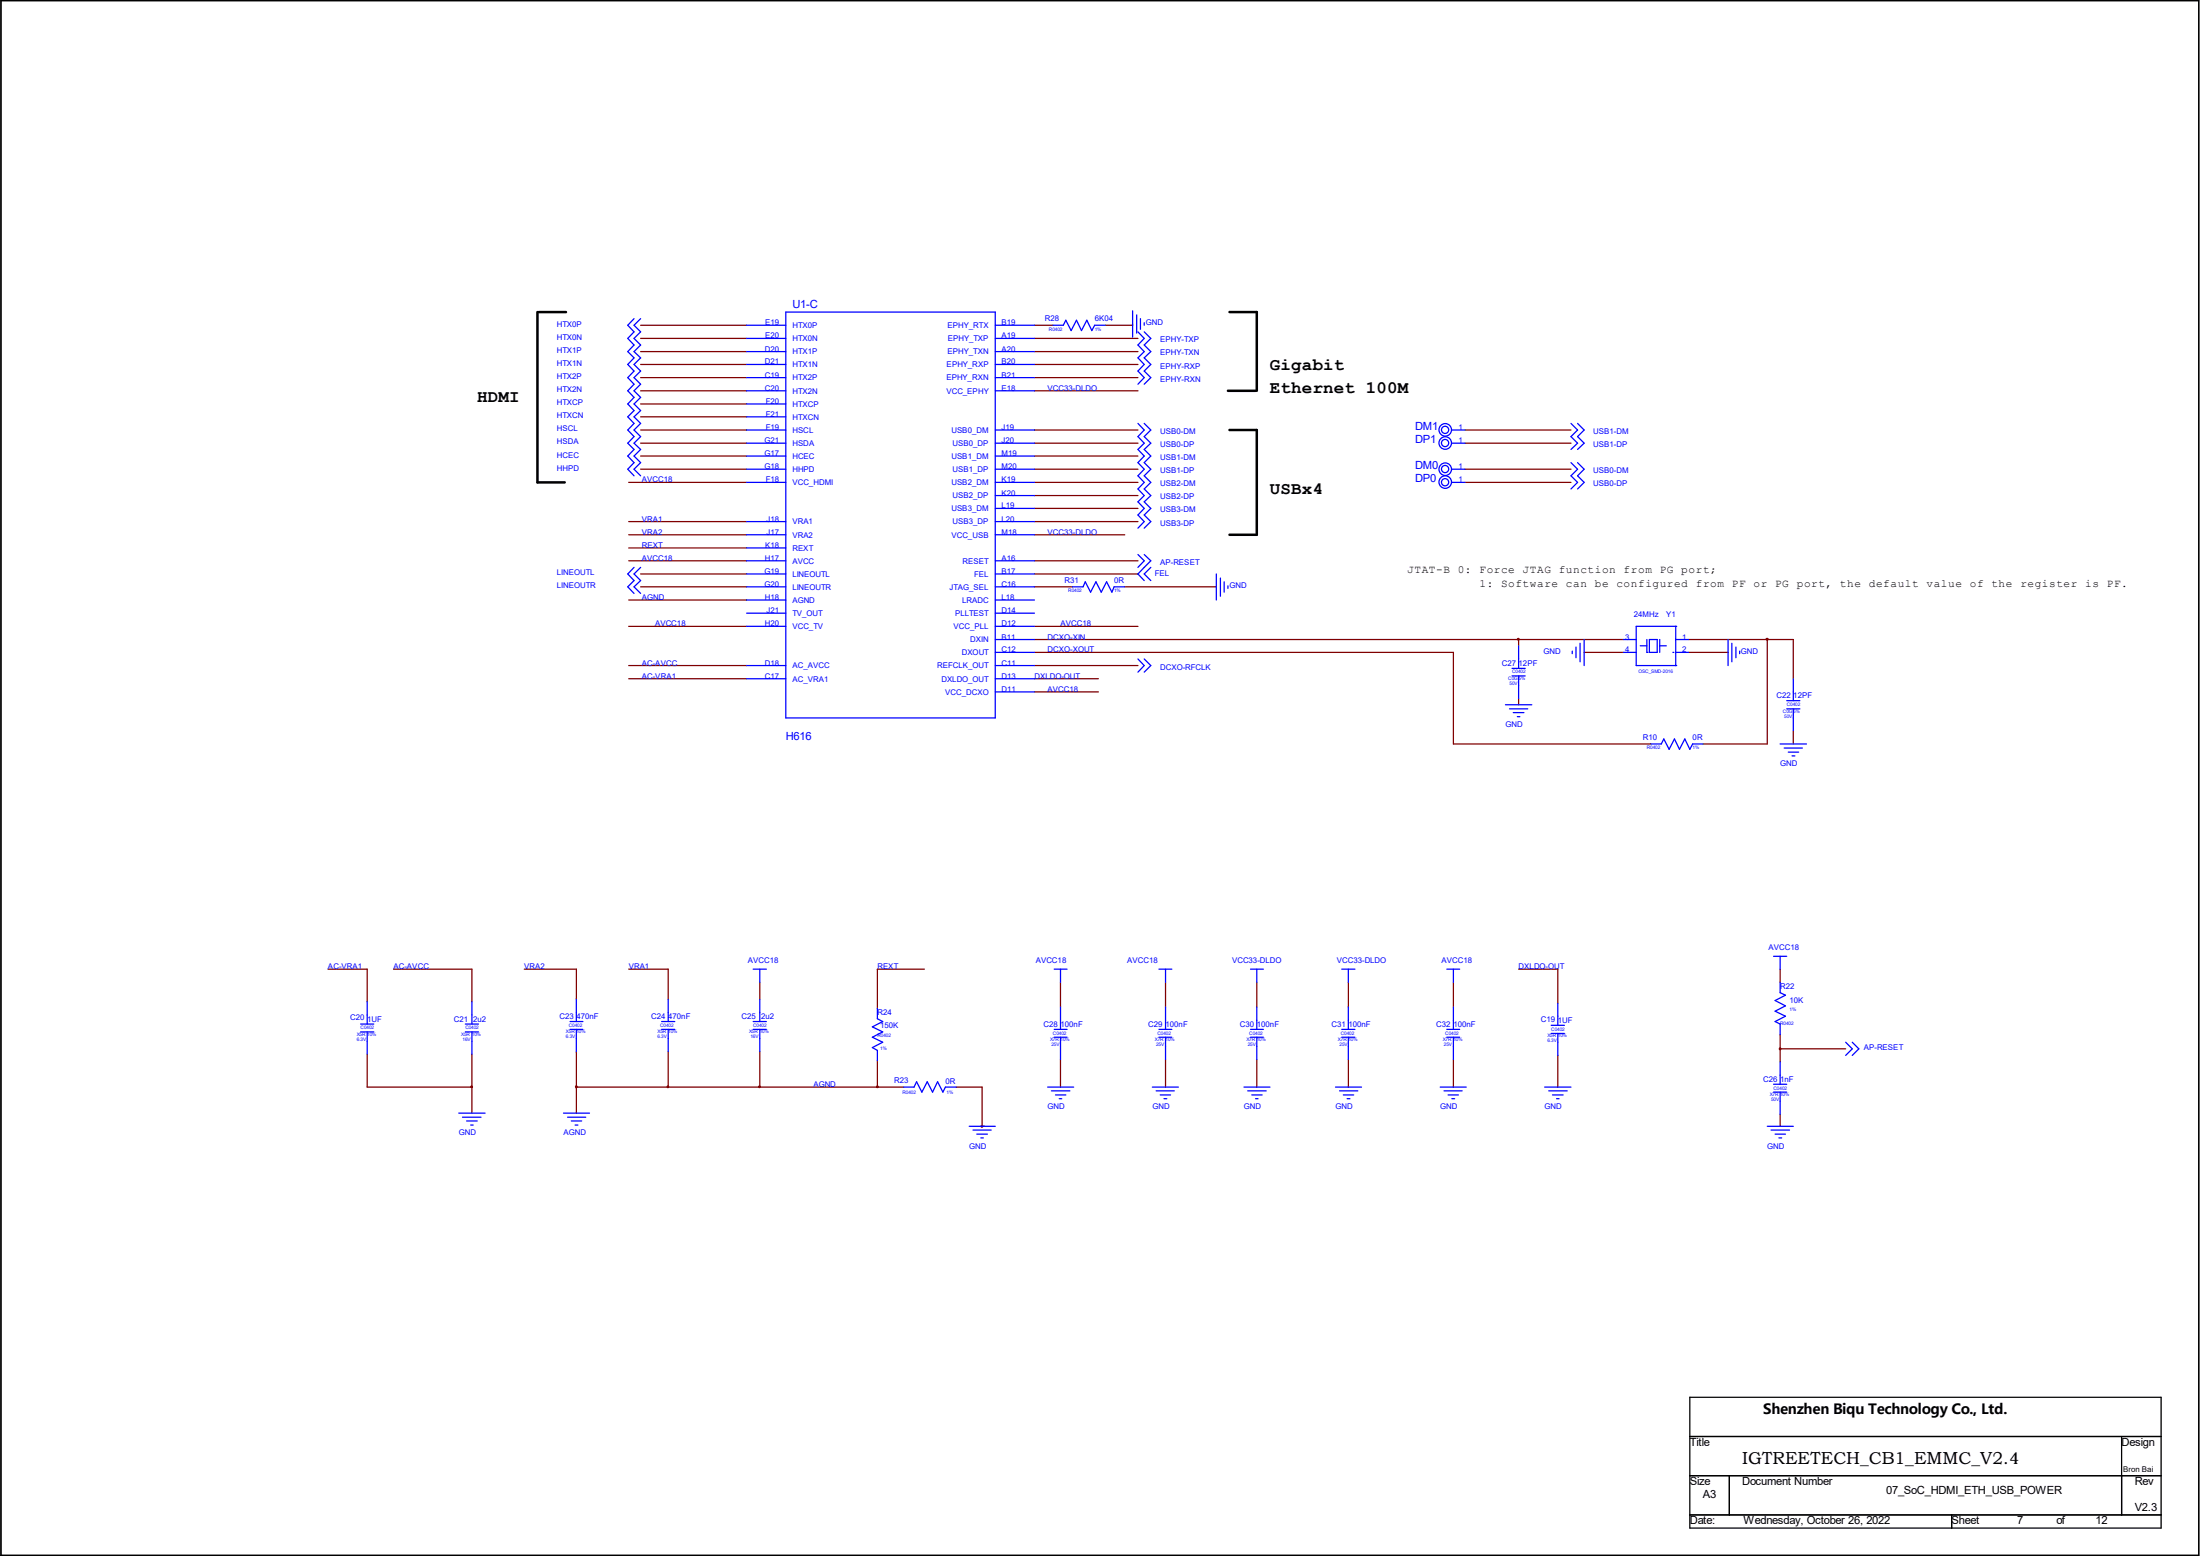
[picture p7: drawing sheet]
<svg xmlns="http://www.w3.org/2000/svg" width="297mm" height="210mm" viewBox="0 0 297 210" stroke-linecap="round" stroke-linejoin="round" font-family="sans-serif">
<g fill="none" stroke="#800000" stroke-width=".17">
<path d="M86.5 45.7h14.3M86.5 47.5h14.3M86.5 43.9h14.3M86.5 59.8h14.3M86.5 54.5h14.3M86.5 56.3h14.3M86.5 58h14.3M86.5 52.7h14.3M86.5 51h14.3M86.5 49.2h14.3M139.7 45.7h13.9M139.7 47.5h13.9"/>
<path d="M139.7 43.9h2.5M139.7 59.8h13.9M139.7 58h13.9M139.7 52.7h13.9M139.7 51h13.9M139.7 49.2h13.9M152.9 43.7v.2h-3.7M197.8 59.8h14.3M197.8 58h14.3M84.9 74h15.9M84.9 70.4h15.9M84.9 72.2h15.9"/>
<path d="M84.9 65.1h15.9M84.9 75.7h15.9M86.5 63.3h14.3M86.5 61.6h14.3M86.5 79.2h14.3M86.5 77.5h14.3M139.7 63.3h13.9M139.7 61.6h13.9M139.7 70.4h13.9M139.7 68.6h13.9M139.7 72.2h12.1M139.7 66.9h13.9"/>
<path d="M139.7 65.1h13.9M139.7 79.2h5.1M139.7 77.5h13.9M139.7 75.7h13.9M151.8 79.2h12.4M197.8 63.3h14.3M197.8 65.1h14.3M84.9 91.6h15.9M84.9 89.8h15.9M84.9 81h15.9M84.9 84.5h15.9M139.7 91.6h8.6"/>
<path d="M139.7 88.1h56.5v12.3h26.7M139.7 89.8h13.9M139.7 93.4h8.6M139.7 84.5h13.9M139.7 86.3h79.5M205 86.3v.9M205 94.3v.8M213.9 88.1h5.3M228 88.1h5.3M228 86.3h14.1v5.3M238.6 86.3v14.1h-8.7M242.1 98.6v1.8"/>
<path d="M44.3 130.8h5.3v4.4M53.1 130.8h10.6v4.4M70.8 130.8h7v4.1M84.9 130.8h5.3v4.1M102.6 132.6v2.3M124.8 130.8h-6.4v5.3M143.2 132.6v3.3M157.4 132.6v3.3M169.7 132.6v3.3M182 132.6v3.3M196.2 132.6v3.3M205 130.8h5.3v4.6"/>
<path d="M240.3 130.8v1.8M240.3 139.7v3.6M49.6 142.3v4.4h14.1M63.7 142.3v7.9M77.8 141.9v8.3M77.8 146.7h44.2M90.2 141.9v4.8M102.6 141.9v4.8M118.4 143.2v3.5M129.1 146.7h3.5v5.3M132.6 152h.1M132.6 152h.3"/>
<path d="M143.2 143v3.7M157.4 143v3.7M169.7 143v3.7M182 143v3.7M196.2 143v3.7M210.3 142.5v4.2M240.3 150.4v1.6M240.3 141.6h8.9"/>
</g>
<g fill="#800000" stroke="#800000" stroke-width=".14">
<path d="M132.5 151.9h.2v.2h-.2z" fill-rule="evenodd"/>
<path d="M238.5 86.2h.2v.2h-.2z" fill-rule="evenodd"/>
<circle cx="240.3" cy="141.6" r=".13"/>
<circle cx="90.2" cy="146.7" r=".13"/>
<circle cx="77.8" cy="146.7" r=".13"/>
<circle cx="118.4" cy="146.7" r=".13"/>
<circle cx="102.5" cy="146.7" r=".13"/>
<circle cx="63.7" cy="146.7" r=".13"/>
<circle cx="205" cy="86.3" r=".13"/>
</g>
<g fill="none" stroke="#00f" stroke-width=".17">
<path d="M85.6 43l-.8 .9 .8 .9-.8 .9 .8 .9-.8 .9 .8 .8-.8 .9 .8 .9-.8 .9 .8 .9-.8 .8 .8 .9-.8 .9 .8 .9-.8 .9 .8 .8-.8 .9 .8 .9-.8 .9 .8 .9-.8 .9 .8 .8-.8 .9 .8 .9M86.5 43l-.9 .9 .9 .9-.9 .9 .9 .9-.9 .9 .9 .8-.9 .9 .9 .9-.9 .9 .9 .9-.9 .8 .9 .9-.9 .9 .9 .9-.9 .9 .9 .8-.9 .9 .9 .9-.9 .9 .9 .9-.9 .9 .9 .8-.9 .9 .9 .9M100.8 59.8h5.3M100.8 58h5.3M100.8 43.9h5.3M100.8 45.7h5.3M100.8 47.5h5.3M100.8 49.2h5.3M100.8 51h5.3M100.8 52.7h5.3M100.8 54.5h5.3M100.8 56.3h5.3"/>
<path d="M106.1 42.1h28.3v54.8h-28.3zM134.4 59.8h5.3M134.4 58h5.3M134.4 43.9h5.3M134.4 45.7h5.3M134.4 47.5h5.3M134.4 49.2h5.3M134.4 51h5.3M134.4 52.7h5.3M142.2 43.9h1.4l.3-.7 .7 1.4 .7-1.4 .7 1.4 .7-1.4 .7 1.4 .4-.7h1.4M152.9 42v3.5M153.5 42.5v2.5"/>
<path d="M153.6 57.1l.9 .9-.9 .9 .9 .9-.9 .9 .9 .9-.9 .8 .9 .9-.9 .9 .9 .9-.9 .9 .9 .9-.9 .8 .9 .9-.9 .9 .9 .9-.9 .9M153.6 44.8l.9 .9-.9 .9 .9 .9-.9 .8 .9 .9-.9 .9 .9 .9-.9 .9M154 43v1.4M154.5 43.6v.3M154.5 57.1l.9 .9-.9 .9 .9 .9-.9 .9 .9 .9-.9 .8 .9 .9-.9 .9 .9 .9-.9 .9 .9 .9-.9 .8 .9 .9-.9 .9 .9 .9-.9 .9M154.5 44.8l.9 .9-.9 .9 .9 .9-.9 .8 .9 .9-.9 .9 .9 .9-.9 .9M196 59.8h1.8M196 58h1.8M212.1 57.1l.9 .9-.9 .9 .9 .9-.9 .9M213 57.1l.9 .9-.9 .9 .9 .9-.9 .9M85.6 76.6l-.8 .9 .8 .9-.8 .8 .8 .9M86.5 76.6l-.9 .9 .9 .9-.9 .8 .9 .9"/>
<path d="M100.8 61.6h5.3M100.8 63.3h5.3M100.8 65.1h5.3M100.8 70.4h5.3M100.8 72.2h5.3M100.8 74h5.3M100.8 75.7h5.3M100.8 77.5h5.3M100.8 79.2h5.3M134.4 61.6h5.3M134.4 63.3h5.3M134.4 65.1h5.3"/>
<path d="M134.4 70.4h5.3M134.4 72.2h5.3M134.4 75.7h5.3M134.4 77.5h5.3M134.4 79.2h5.3M134.4 66.9h5.3M134.4 68.6h5.3M144.8 79.2h1.4l.3-.7 .7 1.4 .8-1.4 .7 1.4 .7-1.4 .7 1.4 .3-.7h1.4M153.6 74.8l.9 .9-.9 .9M154.5 74.8l.9 .9-1.8 1.8 .9 .9M155.4 76.6l-.9 .9 .9 .9M164.2 77.5v3.5"/>
<path d="M164.8 78v2.5M165.3 78.5v1.4M165.8 79.1v.3M196 63.3h1.8M196 65.1h1.8M212.1 62.4l.9 .9-.9 .9 .9 .9-.9 .9M213 62.4l.9 .9-.9 .9 .9 .9-.9 .9M100.8 81h5.3M100.8 82.8h5.3M100.8 84.5h5.3M100.8 89.8h5.3M100.8 91.6h5.3"/>
<path d="M134.4 81h5.3M134.4 82.8h5.3M134.4 84.5h5.3M134.4 89.8h5.3M134.4 91.6h5.3M134.4 93.4h5.3M134.4 86.3h5.3M134.4 88.1h5.3M153.6 88.9l.9 .9-.9 .9M154.5 88.9l.9 .9-.9 .9M203.2 95.1h3.6M203.8 95.7h2.4"/>
<path d="M204.1 90.2h1.8M204.1 91.2h1.8M204.3 96.2h1.4M204.9 96.7h.3M205 87.2v3M205 91.2v3.1M212.3 87.9v.3M212.8 87.3v1.5M213.3 86.8v2.5M213.9 86.3v3.5M219.2 86.3h1.7M219.2 88.1h1.7"/>
<path d="M221.4 87.2h.9M222.3 88.1h.1M222.3 86.3v1.8M222.7 86.3h1v1.8h-1zM224.1 87.2h.9M224.1 86.3v1.8M225.8 88.1h.1M226.2 84.5h.1M226.2 89.8h.1M226.2 84.5h-5.3v5.3h5.3M226.2 86.3h1.8M226.2 88.1h1.8"/>
<path d="M226.2 84.5v5.3M233.3 86.3v3.5M233.8 86.8v2.5M234.4 87.3v1.5M234.9 87.9v.3M241.2 94.6h1.8M241.2 95.7h1.8M242.1 91.6v3M242.1 95.7v2.9M222.9 100.4h1.4l.3-.7 .7 1.4 .8-1.4 .6 1.4 .8-1.4 .6 1.4 .4-.7h1.4M240.3 100.4h3.6M240.9 101h2.4"/>
<path d="M241.4 101.5h1.4M241.9 102h.4M48.7 138.2h1.8M48.7 139.3h1.8M49.6 135.2v3M49.6 139.3v3M62.8 138.2h1.8M62.8 139.3h1.8M63.7 135.2v3M63.7 139.3v3M77 138.9h1.7M77 137.9h1.7"/>
<path d="M77.8 134.9v3M77.8 138.9v3M89.3 138.9h1.8M89.3 137.9h1.8M90.2 134.9v3M90.2 138.9v3M101.7 138.9h1.8M101.7 137.9h1.8M101.7 130.8h1.8M102.6 130.8v1.8M102.6 134.9v3M102.6 138.9v3"/>
<path d="M118.4 136.1v1.4l.8 .4-1.4 .7 1.4 .7-1.4 .7 1.4 .7-1.4 .7 .6 .4v1.4M142.3 138.9h1.8M142.3 140h1.8M142.3 130.8h1.8M143.2 130.8v1.8M143.2 135.9v3M143.2 140v3M156.5 138.9h1.7M156.5 140h1.7M156.5 130.8h1.7M157.4 130.8v1.8M157.4 135.9v3"/>
<path d="M157.4 140v3M168.8 138.9h1.8M168.8 140h1.8M168.8 130.8h1.8M169.7 130.8v1.8M169.7 135.9v3M169.7 140v3M181.1 138.9h1.8M181.1 140h1.8M181.1 130.8h1.8M182 130.8v1.8M182 135.9v3"/>
<path d="M182 140v3M195.3 138.9h1.8M195.3 140h1.8M195.3 130.8h1.8M196.2 130.8v1.8M196.2 135.9v3M196.2 140v3M209.4 138.4h1.8M209.4 139.5h1.8M210.3 135.4v3M210.3 139.5v3M239.4 129.1h1.8"/>
<path d="M240.3 129.1v1.7M240.3 132.6v1.4l.7 .3-1.4 .7 1.4 .8-1.4 .7 1.4 .7-1.4 .7 .7 .3v1.5M61.9 150.2h3.6M62.4 150.8h2.5M63 151.3h1.4M63.5 151.8h.4M76.1 150.2h3.5M76.6 150.8h2.5M77.1 151.3h1.4M77.6 151.8h.4M122 146.7h1.4l.3-.7 .8 1.4 .7-1.4 .7 1.4 .7-1.4 .7 1.4 .3-.7h1.5M130.9 152h3.5"/>
<path d="M131.4 152.5h2.4M131.9 153.1h1.4M132.4 153.6h.4M141.4 146.7h3.5M141.9 147.2h2.5M142.5 147.8h1.4M143 148.3h.3M155.6 146.7h3.5M156.1 147.2h2.4M156.6 147.8h1.4M157.1 148.3h.4M167.9 146.7h3.5"/>
<path d="M168.4 147.2h2.5M169 147.8h1.4M169.5 148.3h.3M180.3 146.7h3.5M180.8 147.2h2.5M181.4 147.8h1.4M181.9 148.3h.3M194.4 146.7h3.6M194.9 147.2h2.5M195.5 147.8h1.4M196 148.3h.4M208.5 146.7h3.6"/>
<path d="M209.1 147.2h2.5M209.6 147.8h1.4M210.1 148.3h.4M238.6 152h3.5M239.1 152.5h2.5M239.4 146.3h1.8M239.4 147.4h1.8M239.6 153.1h1.4M240.2 153.6h.3M240.3 143.3v3M240.3 147.4v3M249.2 140.7l.9 .9-.9 .9"/>
<path d="M250.1 140.7l.9 .9-.9 .9"/>
<circle cx="195.1" cy="59.8" r=".49"/>
<circle cx="195.1" cy="58" r=".49"/>
<circle cx="195.1" cy="58" r=".85"/>
<circle cx="195.1" cy="59.8" r=".85"/>
<circle cx="195.1" cy="63.3" r=".49"/>
<circle cx="195.1" cy="65.1" r=".49"/>
<circle cx="195.1" cy="63.3" r=".85"/>
<circle cx="195.1" cy="65.1" r=".85"/>
</g>
<path d="M72.6 42.1v23h3.6M72.7 42.1h3.7M165.8 52.7h3.7M166 42.1h3.7v10.6M166 58h3.7v14.2h-3.7" fill="none" stroke="#000" stroke-width=".34"/>
<path d="M.1 .1h296.7v209.8h-296.7zM228.1 188.6h63.7v17.6h-63.7zM228.1 193.9h63.7M228.1 199.2h63.7M233.5 199.2v5.3M286.4 193.9v10.6M.1 209.9h.1M228.1 204.5h63.7M263.5 204.5v1.7" fill="none" stroke="#000" stroke-width=".17"/>
<g font-size="2.4">
<text x="171.4" y="49.9">Gigabit</text>
<text x="171.4" y="53.1">Ethernet 100M</text>
<text x="64.4" y="54.3">HDMI</text>
<text x="171.4" y="66.7">USBx4</text>
</g>
<text font-size="2.3" x="235.2" y="197.6">IGTREETECH_CB1_EMMC_V2.4</text>
<text font-size="1.9" x="238" y="190.9">Shenzhen Biqu Technology Co., Ltd.</text>
<g font-size="1.5" fill="#00f">
<text x="107" y="41.6">U1-C</text>
<text x="191.1" y="59.8">DP1</text>
<text x="191.1" y="58">DM1</text>
<text x="191.1" y="65.1">DP0</text>
<text x="191.1" y="63.3">DM0</text>
<text x="106.1" y="99.9">H616</text>
</g>
<g font-size="1.5">
<text x="190" y="77.3">JTAT-B</text>
<text x="196.8" y="77.3">0: Force</text>
<text x="205.6" y="77.3">JTAG function</text>
<text x="219.2" y="77.3">from PG</text>
<text x="227" y="77.3">port;</text>
<text x="199.7" y="79.3">1: Software can</text>
<text x="215.3" y="79.3">be configured</text>
<text x="228.9" y="79.3">from PF</text>
<text x="236.7" y="79.3">or</text>
<text x="239.6" y="79.3">PG</text>
<text x="242.6" y="79.3">port, the</text>
<text x="252.3" y="79.3">default</text>
<text x="260.1" y="79.3">value of the register is</text>
<text x="284.4" y="79.3">PF.</text>
<text x="228.1" y="195.1">Title</text>
<text x="286.4" y="195.1">Design</text>
<text x="228.1" y="200.4">Size</text>
<text x="229.9" y="202.2">A3</text>
<text x="235.2" y="200.4">Document Number</text>
<text x="254.6" y="201.7">07_SoC_HDMI_ETH_USB_POWER</text>
<text x="288.2" y="204">V2.3</text>
<text x="288.2" y="200.4">Rev</text>
<text x="228.1" y="205.7">Date:</text>
<text x="235.4" y="205.7">Wednesday, October 26, 2022</text>
<text x="263.5" y="205.7">Sheet</text>
<text x="272.3" y="205.7">7</text>
<text x="277.6" y="205.7">of</text>
<text x="282.9" y="205.7">12</text>
</g>
<g font-size="1.1" fill="#00f">
<text x="75.2" y="44.1">HTX0P</text>
<text x="75.2" y="45.8">HTX0N</text>
<text x="75.2" y="47.6">HTX1P</text>
<text x="103.3" y="47.5">D20</text>
<text x="103.3" y="43.9">E19</text>
<text x="103.3" y="45.7">E20</text>
<text x="107" y="44.3">HTX0P</text>
<text x="107" y="46.1">HTX0N</text>
<text x="107" y="47.8">HTX1P</text>
<text x="127.9" y="44.3">EPHY_RTX</text>
<text x="127.9" y="47.8">EPHY_TXN</text>
<text x="128" y="46.1">EPHY_TXP</text>
<text x="135.2" y="43.9">B19</text>
<text x="135.2" y="45.7">A19</text>
<text x="135.2" y="47.5">A20</text>
<text x="141.1" y="43.4">R28</text>
<text x="147.8" y="43.4">6K04</text>
<text x="154.7" y="43.9">GND</text>
<text x="156.6" y="46.2">EPHY-TXP</text>
<text x="156.6" y="48">EPHY-TXN</text>
<text x="75.2" y="49.4">HTX1N</text>
<text x="75.2" y="51.1">HTX2P</text>
<text x="75.2" y="52.9">HTX2N</text>
<text x="103.3" y="49.2">D21</text>
<text x="103.3" y="51">C19</text>
<text x="103.3" y="52.7">C20</text>
<text x="107" y="49.6">HTX1N</text>
<text x="107" y="51.4">HTX2P</text>
<text x="107" y="53.1">HTX2N</text>
<text x="127.8" y="51.4">EPHY_RXN</text>
<text x="127.8" y="53.1">VCC_EPHY</text>
<text x="127.8" y="49.6">EPHY_RXP</text>
<text x="135.2" y="49.2">B20</text>
<text x="135.2" y="51">B21</text>
<text x="135.2" y="52.7">E18</text>
<text x="141.4" y="52.7">VCC33-DLDO</text>
<text x="156.6" y="49.7">EPHY-RXP</text>
<text x="156.6" y="51.5">EPHY-RXN</text>
<text x="75.2" y="54.7">HTXCP</text>
<text x="75.2" y="56.4">HTXCN</text>
<text x="75.2" y="58.2">HSCL</text>
<text x="75.2" y="60">HSDA</text>
<text x="103.2" y="59.8">G21</text>
<text x="103.4" y="54.5">F20</text>
<text x="103.4" y="56.3">F21</text>
<text x="103.4" y="58">F19</text>
<text x="107" y="54.9">HTXCP</text>
<text x="107" y="56.6">HTXCN</text>
<text x="107" y="58.4">HSCL</text>
<text x="128.4" y="58.4">USB0_DM</text>
<text x="135.2" y="58">J19</text>
<text x="135.2" y="59.8">J20</text>
<text x="156.6" y="58.6">USB0-DM</text>
<text x="196.9" y="59.8">1</text>
<text x="196.9" y="58">1</text>
<text x="215.1" y="58.6">USB1-DM</text>
<text x="75.2" y="63.5">HHPD</text>
<text x="75.2" y="61.8">HCEC</text>
<text x="86.7" y="65.1">AVCC18</text>
<text x="103.2" y="61.6">G17</text>
<text x="103.2" y="63.3">G18</text>
<text x="103.4" y="65.1">F18</text>
<text x="107" y="60.2">HSDA</text>
<text x="107" y="61.9">HCEC</text>
<text x="107" y="63.7">HHPD</text>
<text x="107" y="65.5">VCC_HDMI</text>
<text x="128.4" y="61.9">USB1_DM</text>
<text x="128.4" y="65.5">USB2_DM</text>
<text x="128.6" y="60.2">USB0_DP</text>
<text x="128.6" y="63.7">USB1_DP</text>
<text x="135.2" y="61.6">M19</text>
<text x="135.2" y="63.3">M20</text>
<text x="135.2" y="65.1">K19</text>
<text x="156.6" y="60.3">USB0-DP</text>
<text x="156.6" y="62.1">USB1-DM</text>
<text x="156.6" y="63.8">USB1-DP</text>
<text x="156.6" y="65.6">USB2-DM</text>
<text x="196.9" y="65.1">1</text>
<text x="196.9" y="63.3">1</text>
<text x="215.1" y="60.3">USB1-DP</text>
<text x="215.1" y="63.8">USB0-DM</text>
<text x="215.1" y="65.6">USB0-DP</text>
<text x="86.7" y="70.4">VRA1</text>
<text x="103.5" y="70.4">J18</text>
<text x="107" y="70.8">VRA1</text>
<text x="128.4" y="69">USB3_DM</text>
<text x="128.6" y="67.3">USB2_DP</text>
<text x="128.6" y="70.8">USB3_DP</text>
<text x="135.2" y="66.9">K20</text>
<text x="135.2" y="68.6">L19</text>
<text x="135.2" y="70.4">L20</text>
<text x="156.6" y="67.4">USB2-DP</text>
<text x="156.6" y="69.2">USB3-DM</text>
<text x="156.6" y="71">USB3-DP</text>
<text x="75.2" y="77.6">LINEOUTL</text>
<text x="86.7" y="74">REXT</text>
<text x="86.7" y="72.2">VRA2</text>
<text x="86.7" y="75.7">AVCC18</text>
<text x="103.2" y="77.5">G19</text>
<text x="103.3" y="75.7">H17</text>
<text x="103.3" y="74">K18</text>
<text x="103.5" y="72.2">J17</text>
<text x="107" y="72.6">VRA2</text>
<text x="107" y="74.3">REXT</text>
<text x="107" y="76.1">AVCC</text>
<text x="107" y="77.9">LINEOUTL</text>
<text x="128.4" y="72.6">VCC_USB</text>
<text x="130" y="76.1">RESET</text>
<text x="131.5" y="77.9">FEL</text>
<text x="135.2" y="72.2">M18</text>
<text x="135.2" y="75.7">A16</text>
<text x="135.2" y="77.5">B17</text>
<text x="141.4" y="72.2">VCC33-DLDO</text>
<text x="155.9" y="77.8">FEL</text>
<text x="156.6" y="76.2">AP-RESET</text>
<text x="75.2" y="79.4">LINEOUTR</text>
<text x="86.7" y="81">AGND</text>
<text x="103.2" y="79.2">G20</text>
<text x="103.3" y="81">H18</text>
<text x="103.5" y="82.8">J21</text>
<text x="107" y="79.6">LINEOUTR</text>
<text x="107" y="81.4">AGND</text>
<text x="107" y="83.1">TV_OUT</text>
<text x="128.2" y="79.6">JTAG_SEL</text>
<text x="128.9" y="83.1">PLLTEST</text>
<text x="129.9" y="81.4">LRADC</text>
<text x="135.2" y="79.2">C16</text>
<text x="135.2" y="81">L18</text>
<text x="135.2" y="82.8">D14</text>
<text x="143.7" y="78.7">R31</text>
<text x="150.4" y="78.7">0R</text>
<text x="166" y="79.4">GND</text>
<text x="220.6" y="83.3">24MHz</text>
<text x="225" y="83.3">Y1</text>
<text x="86.7" y="89.8">AC-AVCC</text>
<text x="88.4" y="84.5">AVCC18</text>
<text x="103.3" y="84.5">H20</text>
<text x="103.3" y="89.8">D18</text>
<text x="107" y="84.9">VCC_TV</text>
<text x="128.7" y="84.9">VCC_PLL</text>
<text x="129.8" y="88.4">DXOUT</text>
<text x="131" y="86.7">DXIN</text>
<text x="135.2" y="84.5">D12</text>
<text x="135.2" y="86.3">B11</text>
<text x="135.2" y="88.1">C12</text>
<text x="135.2" y="89.8">C11</text>
<text x="141.4" y="88.1">DCXO-XOUT</text>
<text x="141.4" y="86.3">DCXO-XIN</text>
<text x="143.2" y="84.5">AVCC18</text>
<text x="202.7" y="89.8">C27</text>
<text x="205" y="89.8">12PF</text>
<text x="208.4" y="88.2">GND</text>
<text x="219.4" y="86.3">3</text>
<text x="219.4" y="88.1">4</text>
<text x="227.1" y="86.3">1</text>
<text x="227.1" y="88.1">2</text>
<text x="235" y="88.2">GND</text>
<text x="86.7" y="91.6">AC-VRA1</text>
<text x="103.3" y="91.6">C17</text>
<text x="107" y="90.2">AC_AVCC</text>
<text x="107" y="92">AC_VRA1</text>
<text x="126.5" y="90.2">REFCLK_OUT</text>
<text x="127.1" y="92">DXLDO_OUT</text>
<text x="127.6" y="93.8">VCC_DCXO</text>
<text x="135.2" y="93.4">D11</text>
<text x="135.2" y="91.6">D13</text>
<text x="139.7" y="91.6">DXLDO-OUT</text>
<text x="141.4" y="93.4">AVCC18</text>
<text x="156.6" y="90.4">DCXO-RFCLK</text>
<text x="239.8" y="94.3">C22</text>
<text x="242.1" y="94.3">12PF</text>
<text x="203.2" y="98.1">GND</text>
<text x="221.8" y="99.9">R10</text>
<text x="228.5" y="99.9">0R</text>
<text x="240.3" y="103.4">GND</text>
<text x="44.3" y="130.8">AC-VRA1</text>
<text x="53.1" y="130.8">AC-AVCC</text>
<text x="70.8" y="130.8">VRA2</text>
<text x="84.9" y="130.8">VRA1</text>
<text x="101" y="129.9">AVCC18</text>
<text x="118.4" y="130.8">REXT</text>
<text x="139.8" y="129.9">AVCC18</text>
<text x="152.2" y="129.9">AVCC18</text>
<text x="166.3" y="129.9">VCC33-DLDO</text>
<text x="180.5" y="129.9">VCC33-DLDO</text>
<text x="194.6" y="129.9">AVCC18</text>
<text x="205" y="130.8">DXLDO-OUT</text>
<text x="238.8" y="128.2">AVCC18</text>
<text x="47.3" y="137.7">C20</text>
<text x="49.6" y="137.9">1UF</text>
<text x="61.3" y="137.9">C21</text>
<text x="63.9" y="137.9">2u2</text>
<text x="75.5" y="137.5">C23</text>
<text x="77.8" y="137.5">470nF</text>
<text x="87.9" y="137.5">C24</text>
<text x="90.2" y="137.5">470nF</text>
<text x="100.1" y="137.5">C25</text>
<text x="102.7" y="137.5">2u2</text>
<text x="118.4" y="137">R24</text>
<text x="208" y="137.9">C19</text>
<text x="240.3" y="133.4">R22</text>
<text x="241.6" y="135.4">10K</text>
<text x="118.8" y="138.8">150K</text>
<text x="140.9" y="138.6">C28</text>
<text x="143.2" y="138.6">100nF</text>
<text x="155" y="138.6">C29</text>
<text x="157.4" y="138.6">100nF</text>
<text x="167.4" y="138.6">C30</text>
<text x="169.7" y="138.6">100nF</text>
<text x="179.7" y="138.6">C31</text>
<text x="182" y="138.6">100nF</text>
<text x="193.9" y="138.6">C32</text>
<text x="196.2" y="138.6">100nF</text>
<text x="210.3" y="138">1UF</text>
<text x="251.6" y="141.8">AP-RESET</text>
<text x="109.8" y="146.7">AGND</text>
<text x="120.7" y="146.2">R23</text>
<text x="127.6" y="146.3">0R</text>
<text x="141.4" y="149.7">GND</text>
<text x="155.6" y="149.7">GND</text>
<text x="167.9" y="149.7">GND</text>
<text x="180.3" y="149.7">GND</text>
<text x="194.4" y="149.7">GND</text>
<text x="208.5" y="149.7">GND</text>
<text x="238" y="146">C26</text>
<text x="240.3" y="146">1nF</text>
<text x="61.9" y="153.2">GND</text>
<text x="76.1" y="153.2">AGND</text>
<text x="130.9" y="155">GND</text>
<text x="238.6" y="155">GND</text>
</g>
<text font-size="1.1" x="286.6" y="198.6">Bron Bai</text>
<g font-size=".6" fill="#00f">
<text x="141.6" y="44.6">R0402</text>
<text x="147.8" y="44.6">1%</text>
<text x="144.2" y="79.9">R0402</text>
<text x="150.4" y="79.9">1%</text>
<text x="203.6" y="91.8">C0G5%</text>
<text x="203.8" y="92.5">50V</text>
<text x="204.1" y="90.9">C0402</text>
<text x="221.2" y="90.9">OSC_SMD-2016</text>
<text x="241.2" y="95.3">C0402</text>
<text x="222.3" y="101.1">R0402</text>
<text x="228.5" y="101.1">1%</text>
<text x="240.7" y="96.2">C0G5%</text>
<text x="240.9" y="96.9">50V</text>
<text x="241.6" y="136.5">1%</text>
<text x="48.2" y="140.5">6.3V</text>
<text x="48.2" y="139.8">X5R 10%</text>
<text x="48.7" y="138.9">C0402</text>
<text x="62.3" y="139.8">X5R 10%</text>
<text x="62.4" y="140.5">16V</text>
<text x="62.8" y="138.9">C0402</text>
<text x="76.4" y="140.2">6.3V</text>
<text x="76.4" y="139.5">X5R 10%</text>
<text x="76.8" y="138.6">C0402</text>
<text x="88.8" y="140.2">6.3V</text>
<text x="88.8" y="139.5">X5R 10%</text>
<text x="89.1" y="138.6">C0402</text>
<text x="101.1" y="139.5">X5R 10%</text>
<text x="101.3" y="140.2">16V</text>
<text x="101.7" y="138.6">C0402</text>
<text x="118.4" y="140">R0402</text>
<text x="118.8" y="141.8">1%</text>
<text x="141.8" y="140.5">X7R 10%</text>
<text x="141.9" y="141.2">25V</text>
<text x="142.2" y="139.7">C0402</text>
<text x="155.9" y="140.5">X7R 10%</text>
<text x="156.1" y="141.2">25V</text>
<text x="156.3" y="139.7">C0402</text>
<text x="168.3" y="140.5">X7R 10%</text>
<text x="168.4" y="141.2">25V</text>
<text x="168.7" y="139.7">C0402</text>
<text x="180.6" y="140.5">X7R 10%</text>
<text x="180.8" y="141.2">25V</text>
<text x="181" y="139.7">C0402</text>
<text x="194.8" y="140.5">X7R 10%</text>
<text x="194.9" y="141.2">25V</text>
<text x="195.1" y="139.7">C0402</text>
<text x="208.9" y="140.7">6.3V</text>
<text x="208.9" y="140">X5R 10%</text>
<text x="209.4" y="139.1">C0402</text>
<text x="240.3" y="138.4">R0402</text>
<text x="121.8" y="147.6">R0402</text>
<text x="127.8" y="147.6">1%</text>
<text x="238.9" y="148">X7R 10%</text>
<text x="239.1" y="148.6">50V</text>
<text x="239.4" y="147.1">C0402</text>
</g>
</svg>
